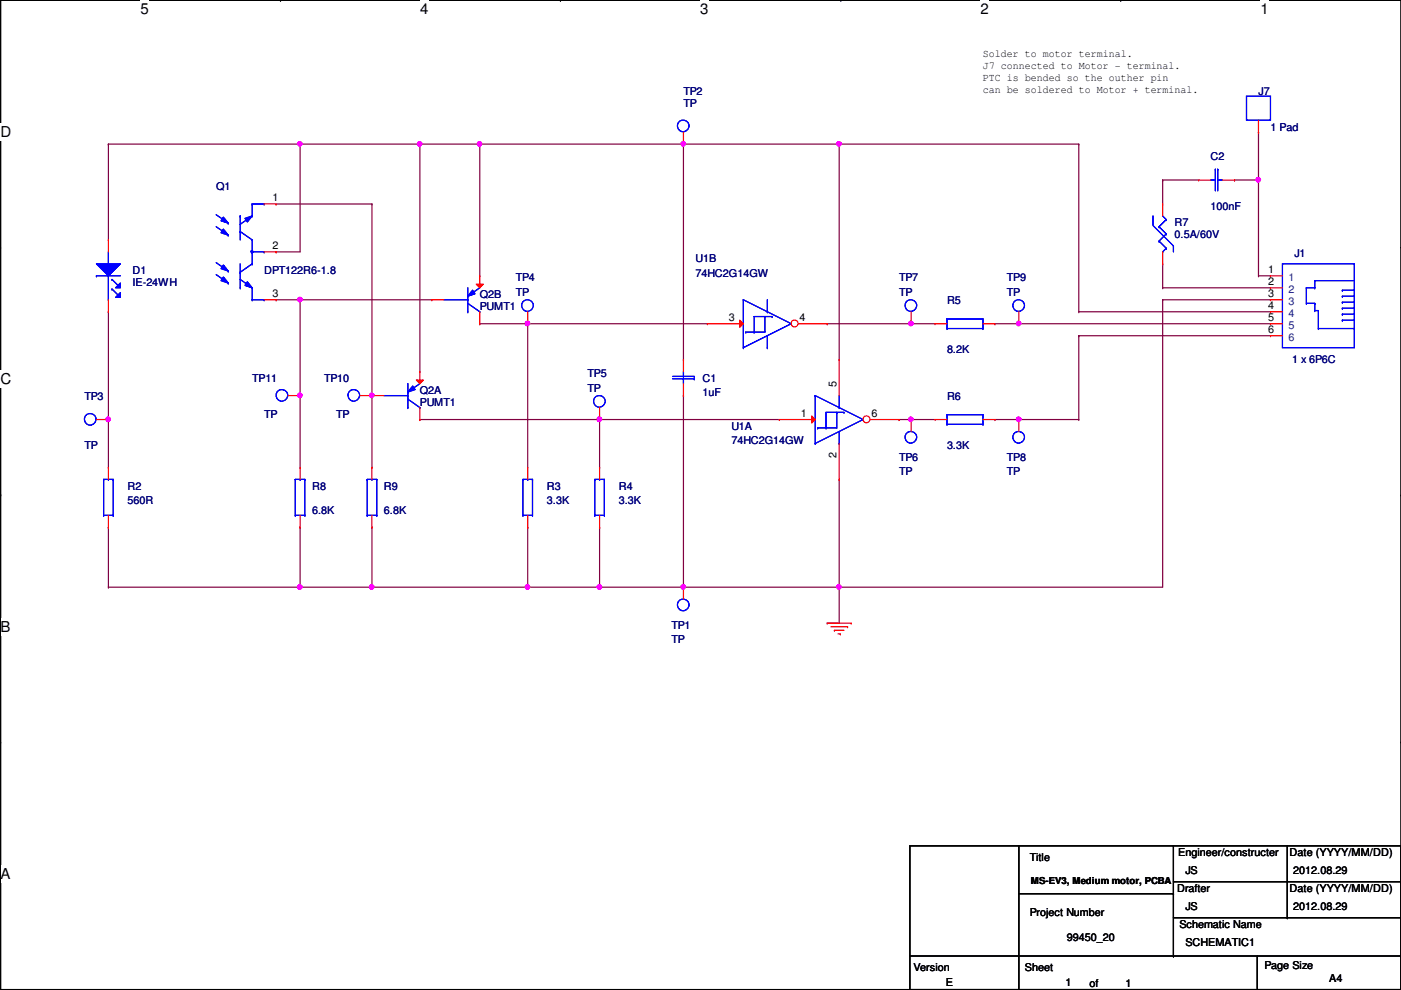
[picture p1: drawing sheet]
<svg xmlns="http://www.w3.org/2000/svg" width="297mm" height="210mm" viewBox="0 0 297 210" stroke-linecap="round" stroke-linejoin="round" font-family="sans-serif">
<path d="M.1 .1h296.9v209.8h-296.9z" fill="none" stroke="#000" stroke-width=".25"/>
<path d="M29.8 .1h1.7v3.6h-1.7z" fill="#fff"/>
<path d="M59.5 .1h.1M59.5 209.9h.1" fill="none" stroke="#000" stroke-width=".25"/>
<path d="M89.1 .1h1.8v3.6h-1.8z" fill="#fff"/>
<path d="M118.8 .1h.1M118.8 209.9h.1" fill="none" stroke="#000" stroke-width=".25"/>
<path d="M148.5 .1h1.7v3.6h-1.7z" fill="#fff"/>
<path d="M178.3 .1h.1M178.3 209.9h.1" fill="none" stroke="#000" stroke-width=".25"/>
<path d="M207.9 .1h1.8v3.6h-1.8z" fill="#fff"/>
<path d="M237.6 .1h.1M237.6 209.9h.1" fill="none" stroke="#000" stroke-width=".25"/>
<g fill="#fff">
<path d="M267.2 .1h1.8v3.6h-1.8z"/>
<path d="M.1 26.2h2.3v3.7h-2.3z"/>
<path d="M.1 78.7h2.3v3.6h-2.3z"/>
</g>
<path d="M.1 52.5h.1M297 52.5h.1" fill="none" stroke="#000" stroke-width=".25"/>
<path d="M.1 131.1h2.1v3.7h-2.1z" fill="#fff"/>
<path d="M.1 105h.1M297 105h.1" fill="none" stroke="#000" stroke-width=".25"/>
<path d="M.1 105h.1" fill="none" stroke="#000" stroke-width=".21"/>
<path d="M.1 183.6h2.1v3.6h-2.1z" fill="#fff"/>
<path d="M.1 157.4h.1M297 157.4h.1" fill="none" stroke="#000" stroke-width=".25"/>
<path d="M63.6 30.6h.1M63.6 30.6v22.8h-5.1M58.5 53.4h.1M111.9 68.7h.1M111.9 68.7h38.1M23 89h.1M23 89v10.1M111.9 111.8h.1M111.9 111.8v12.7M127.1 111.8h.1M127.1 111.8v12.7" fill="none" stroke="#800040" stroke-width=".25"/>
<circle cx="111.8" cy="68.6" r=".48" fill="#f0f"/>
<circle cx="111.8" cy="68.6" r=".48" fill="none" stroke="#f0f" stroke-width=".25"/>
<path d="M111.9 68.7h.1M111.9 68.7v30.4M127.1 89h.1M127.1 89h38.1" fill="none" stroke="#800040" stroke-width=".25"/>
<circle cx="127.1" cy="88.9" r=".48" fill="#f0f"/>
<circle cx="127.1" cy="88.9" r=".48" fill="none" stroke="#f0f" stroke-width=".25"/>
<path d="M193.2 68.7h.1M193.2 68.7h5M216 68.7h.1M216 68.7h53.4" fill="none" stroke="#800040" stroke-width=".25"/>
<circle cx="216" cy="68.6" r=".48" fill="#f0f"/>
<circle cx="216" cy="68.6" r=".48" fill="none" stroke="#f0f" stroke-width=".25"/>
<path d="M216 89h12.7M228.7 89h.1" fill="none" stroke="#800040" stroke-width=".25"/>
<circle cx="216" cy="88.9" r=".48" fill="#f0f"/>
<circle cx="216" cy="88.9" r=".48" fill="none" stroke="#f0f" stroke-width=".25"/>
<g fill="none" stroke="#800040" stroke-width=".25">
<path d="M23 30.6h.1M23 30.6v20.3M23 30.6h40.6M144.9 30.6h.1M144.9 30.6h33M228.7 71.2h.1M228.7 71.2v17.8M228.7 71.2h40.7M246.5 63.6h.1M246.5 63.6h22.9M246.5 63.6v60.9h-68.6M23 111.8h.1"/>
<path d="M23 111.8v12.7M23 124.5h.1M23 124.5h40.6M111.9 124.5h.1M111.9 124.5h15.2M177.9 124.5h.1"/>
</g>
<circle cx="177.9" cy="30.5" r=".48" fill="#f0f"/>
<circle cx="177.9" cy="30.5" r=".48" fill="none" stroke="#f0f" stroke-width=".25"/>
<circle cx="144.9" cy="30.5" r=".48" fill="#f0f"/>
<circle cx="144.9" cy="30.5" r=".48" fill="none" stroke="#f0f" stroke-width=".25"/>
<path d="M144.9 30.6h.1M144.9 30.6v45.7M228.7 30.6h.1M228.7 30.6v35.5M228.7 66.1h.1M228.7 66.1h40.7M144.9 83.9h.1M144.9 83.9v40.6" fill="none" stroke="#800040" stroke-width=".25"/>
<circle cx="144.9" cy="124.5" r=".48" fill="#f0f"/>
<circle cx="144.9" cy="124.5" r=".48" fill="none" stroke="#f0f" stroke-width=".25"/>
<path d="M127.1 124.5h.1M127.1 124.5h17.8" fill="none" stroke="#800040" stroke-width=".25"/>
<circle cx="127.1" cy="124.5" r=".48" fill="#f0f"/>
<circle cx="127.1" cy="124.5" r=".48" fill="none" stroke="#f0f" stroke-width=".25"/>
<g fill="none" stroke="#800040" stroke-width=".25">
<path d="M177.9 30.6h.1M177.9 30.6v45.7M177.9 30.6h50.8M266.8 28h.1M266.8 28v10.2M246.5 56h.1M246.5 56v5M23 66.1h.1M23 66.1v22.9M210.9 68.7h.1M210.9 68.7h5.1M246.5 61h.1"/>
<path d="M246.5 61h22.9M177.9 124.5h.1M177.9 124.5v7.7"/>
</g>
<circle cx="22.9" cy="88.9" r=".48" fill="#f0f"/>
<circle cx="22.9" cy="88.9" r=".48" fill="none" stroke="#f0f" stroke-width=".25"/>
<path d="M190.6 89h.1M190.6 89h2.6M144.9 124.5h.1M144.9 124.5h33" fill="none" stroke="#800040" stroke-width=".25"/>
<circle cx="193.1" cy="88.9" r=".48" fill="#f0f"/>
<circle cx="193.1" cy="88.9" r=".48" fill="none" stroke="#f0f" stroke-width=".25"/>
<path d="M63.6 30.6h.1M63.6 30.6h25.4M266.8 58.5h.1M266.8 58.5h2.6M193.2 89h.1M193.2 89h5M210.9 89h.1M210.9 89h5.1" fill="none" stroke="#800040" stroke-width=".25"/>
<circle cx="89" cy="30.5" r=".48" fill="#f0f"/>
<circle cx="89" cy="30.5" r=".48" fill="none" stroke="#f0f" stroke-width=".25"/>
<circle cx="63.6" cy="30.5" r=".48" fill="#f0f"/>
<circle cx="63.6" cy="30.5" r=".48" fill="none" stroke="#f0f" stroke-width=".25"/>
<path d="M175.4 68.7h.1M175.4 68.7h17.8" fill="none" stroke="#800040" stroke-width=".25"/>
<circle cx="193.1" cy="68.6" r=".48" fill="#f0f"/>
<circle cx="193.1" cy="68.6" r=".48" fill="none" stroke="#f0f" stroke-width=".25"/>
<path d="M177.9 101.7h.1M177.9 101.7v22.8" fill="none" stroke="#800040" stroke-width=".25"/>
<circle cx="177.9" cy="124.5" r=".48" fill="#f0f"/>
<circle cx="177.9" cy="124.5" r=".48" fill="none" stroke="#f0f" stroke-width=".25"/>
<path d="M261.7 38.2h.1M261.7 38.2h5.1M266.8 38.2h.1M266.8 38.2v20.3" fill="none" stroke="#800040" stroke-width=".25"/>
<circle cx="266.8" cy="38.1" r=".48" fill="#f0f"/>
<circle cx="266.8" cy="38.1" r=".48" fill="none" stroke="#f0f" stroke-width=".25"/>
<path d="M101.7 30.6h.1M101.7 30.6v27.9M246.5 38.2h.1M246.5 38.2h7.6M246.5 38.2v5.1M175.4 132.2h.1M175.4 132.2h2.5" fill="none" stroke="#800040" stroke-width=".25"/>
<circle cx="101.7" cy="30.5" r=".48" fill="#f0f"/>
<circle cx="101.7" cy="30.5" r=".48" fill="none" stroke="#f0f" stroke-width=".25"/>
<path d="M78.9 43.3h.1M78.9 43.3v40.6M58.5 63.6h.1M58.5 63.6h5.1M89 89h.1M89 89h38.1" fill="none" stroke="#800040" stroke-width=".25"/>
<circle cx="78.8" cy="83.9" r=".48" fill="#f0f"/>
<circle cx="78.8" cy="83.9" r=".48" fill="none" stroke="#f0f" stroke-width=".25"/>
<path d="M58.5 43.3h.1M58.5 43.3h20.4M101.7 68.7h.1M101.7 68.7h10.2M78.9 83.9h.1M78.9 83.9v15.2M127.1 89h.1M127.1 89v10.1M78.9 111.8h.1M78.9 111.8v12.7h-15.3M63.6 124.5h.1" fill="none" stroke="#800040" stroke-width=".25"/>
<circle cx="78.8" cy="124.5" r=".48" fill="#f0f"/>
<circle cx="78.8" cy="124.5" r=".48" fill="none" stroke="#f0f" stroke-width=".25"/>
<circle cx="63.6" cy="124.5" r=".48" fill="#f0f"/>
<circle cx="63.6" cy="124.5" r=".48" fill="none" stroke="#f0f" stroke-width=".25"/>
<path d="M63.6 63.6h.1M63.6 63.6v20.3M63.6 111.8h.1M63.6 111.8v12.7" fill="none" stroke="#800040" stroke-width=".25"/>
<circle cx="63.6" cy="83.9" r=".48" fill="#f0f"/>
<circle cx="63.6" cy="83.9" r=".48" fill="none" stroke="#f0f" stroke-width=".25"/>
<path d="M63.6 63.6h.1M63.6 63.6h28" fill="none" stroke="#800040" stroke-width=".25"/>
<circle cx="63.6" cy="63.5" r=".48" fill="#f0f"/>
<circle cx="63.6" cy="63.5" r=".48" fill="none" stroke="#f0f" stroke-width=".25"/>
<path d="M78.9 124.5h.1M78.9 124.5h33" fill="none" stroke="#800040" stroke-width=".25"/>
<circle cx="111.8" cy="124.5" r=".48" fill="#f0f"/>
<circle cx="111.8" cy="124.5" r=".48" fill="none" stroke="#f0f" stroke-width=".25"/>
<path d="M89 30.6h.1M89 30.6h55.9M89 30.6v48.2M101.7 30.6h.1M63.6 83.9h.1M63.6 83.9v15.2" fill="none" stroke="#800040" stroke-width=".25"/>
<path d="M111.9 99.1h.1M111.9 99.1v2.6M111.9 111.8h.1M111.9 109.3v2.5M175.4 132.2h5.1M176.1 132.9h3.6M176.9 133.7h.1M176.9 133.7h2M177.7 134.5h.5M178.2 134.5h.1M179.7 132.9h.1M180.5 132.2h.1" fill="none" stroke="#f00" stroke-width=".25"/>
<g fill="none" stroke="#000" stroke-width=".25">
<path d="M192.9 179.4h104.1v30.5h-104.1zM216 179.4v30.5M248.8 179.4v23.4M272.9 179.4v15.2M216 189.6h32.8M248.8 189.6h.1M248.8 187h48.2M248.8 194.6h48.2M272.9 194.6h.1M297 187h.1M297 194.6h.1M192.9 202.8h104.1"/>
<path d="M216 209.9h.1M248.8 202.8h.1M266.6 209.9h.1M266.6 202.8v7.1M297 202.8h.1"/>
</g>
<g fill="none" stroke="#00f" stroke-width=".25">
<path d="M94.1 63.6h5.1M99.2 63.6h.1M99.2 66.1h.1M99.2 62.8h.1M99.2 61v5.1M99.2 64.3l2.5 1.8M101.7 66.1h.1M101.7 61l-2.5 1.8M110.9 109.3h.1M110.9 101.7h.1M110.9 101.7h2M110.9 109.3h2"/>
<path d="M110.9 101.7v7.6M111.9 101.7h.1M112.9 101.7h.1M112.9 109.3h.1M112.9 101.7v7.6"/>
</g>
<path d="M100.2 61.6l.5 .7-1.5 .5z" fill="#00f"/>
<path d="M94.1 63.6h5.1M99.2 63.6h.1M99.2 66.1h.1M99.2 62.8h.1M99.2 61v5.1M99.2 64.3l2.5 1.8M100.2 61.6l.5 .7-1.5 .5zM101.7 66.1h.1M101.7 61l-2.5 1.8" fill="none" stroke="#00f" stroke-width=".25"/>
<path d="M100.2 61.6l.5 .7-1.5 .5z" fill="#00f"/>
<path d="M100.2 61.6l.5 .7-1.5 .5z" fill="none" stroke="#00f" stroke-width=".25"/>
<path d="M101 60.3h1.5l-.8 .7z" fill="#f00"/>
<g fill="none" stroke="#f00" stroke-width=".25">
<path d="M144.9 30.6h.1M144.9 28v2.6M254.1 38.2h.1M254.1 38.2h2.6M259.2 38.2h2.5M261.7 38.2h.1M101.7 58.5h.1M101.7 58.5v2.5M246.5 43.3h.1M246.5 56h.1M246.5 43.3v2.5M246.5 53.4v2.6"/>
<path d="M269.4 58.5h.1M269.4 58.5h2.5M91.6 63.6h.1M91.6 63.6h2.5M101 60.3h1.5l-.8 .7zM101.7 68.7h.1M101.7 66.1v2.6M269.4 61h.1M269.4 63.6h.1M269.4 66.1h.1M269.4 68.7h.1M269.4 71.2h.1"/>
<path d="M269.4 63.6h2.5M269.4 61h2.5M269.4 66.1h2.5M269.4 68.7h2.5M269.4 71.2h2.5M20.4 89h2.6M23 89h.1M61.1 83.9h2.5M63.6 83.9h.1M127.1 99.1h.1M127.1 99.1v2.6M127.1 111.8h.1"/>
<path d="M127.1 109.3v2.5"/>
</g>
<g fill="none" stroke="#00f" stroke-width=".25">
<path d="M256.7 38.2h1M257.7 38.2h.1M257.7 35.9h.1M257.7 35.9v4.6M258.2 35.9h.1M258.2 38.2h.1M258.2 38.2h1M258.2 35.9v4.6M244.5 45.8v2l4.3 4.4v1.2M245.7 48.1h.1M245.7 51.1h.1M245.7 48.1l1.6 1.5"/>
<path d="M245.7 51.1l1.6 1.6M246.5 53.4h.1M246.5 45.8l.8 .8M247.3 46.6h.1M247.3 49.6h.1M247.3 52.7h.1M247.3 46.6l-1.6 1.5M247.3 49.6l-1.6 1.5M247.3 52.7l-.8 .7M271.9 56h15.2v17.7h-15.2zM278.8 59.5h.1M278.8 59.5h8.3"/>
<path d="M278.8 59.5v1.5M157.6 63.6h.1M157.6 73.7h.1M157.6 63.6l10.2 5.1M157.6 63.6v10.1M158.1 70.4h.1M159.9 70.4h.1M162.2 67.1h.1M162.2 67.1v3.3h-4.1M162.7 66.1h.1M162.7 73.7h.1M162.7 63.6v2.5"/>
<path d="M162.7 71.2v2.5M163.7 67.1h.1M163.7 67.1h-3.8v3.3M167.8 68.7h.1M167.8 68.7l-10.2 5M277 61h.1M277 64.3h.1M277 61h1.8M277 61v3.3M277 64.3h1.8M278.8 61h.1M278.8 64.3h.1"/>
<path d="M278.8 65.9h.1M278.8 64.3v1.6M278.8 65.9h.7M279.5 65.9h.1M279.5 69.7h.1M279.5 65.9v3.8M279.5 69.7h7.6M284.6 62.8h.1M284.6 64.1h.1M284.6 61.6h.1M284.6 65.4h.1M284.6 66.6h.1"/>
<path d="M284.6 67.9h.1M284.6 62.8h2.5M284.6 64.1h2.5M284.6 61.6h2.5M284.6 65.4h2.5M284.6 66.6h2.5M284.6 67.9h2.5M287.1 69.7h.1M126.1 109.3h.1M126.1 101.7h.1M126.1 101.7h2M126.1 109.3h2"/>
<path d="M126.1 101.7v7.6M127.1 101.7h.1M128.1 101.7h.1M128.1 109.3h.1M128.1 101.7v7.6"/>
<circle cx="144.9" cy="26.7" r="1.23"/>
<circle cx="19.1" cy="88.9" r="1.23"/>
<circle cx="59.8" cy="83.9" r="1.23"/>
</g>
<path d="M156.8 67.9l.8 .8-.8 .7z" fill="#f00"/>
<path d="M150 68.7h.1M150 68.7h7.6M156.8 67.9l.8 .8-.8 .7z" fill="none" stroke="#f00" stroke-width=".25"/>
<circle cx="168.5" cy="68.6" r=".73" fill="#fff"/>
<g fill="none" stroke="#f00" stroke-width=".25">
<path d="M169.3 68.7h6.1M175.4 68.7h.1"/>
<circle cx="168.5" cy="68.6" r=".73"/>
</g>
<path d="M52.4 59.8l1.1 1.2-1.6-.5z" fill="#00f"/>
<path d="M50.9 57.7h.1M50.9 59.3l2.6 1.7M50.9 56v5M52.4 59.8l1.1 1.2-1.6-.5zM53.5 56l-2.6 1.7M50.9 61h.1M53.5 61h.1" fill="none" stroke="#00f" stroke-width=".25"/>
<path d="M51.9 46.3l1.6-.5-1.1 1.3z" fill="#00f"/>
<path d="M45.8 45.6l2.6 1.7M48.4 47.3h.1M50.9 49.1h.1M50.9 45.8h.1M50.9 49.1l2.6 1.8M50.9 45.8v5.1M51.9 46.3l1.6-.5-1.1 1.3zM53.5 45.8h.1M53.5 45.8l-2.6 1.8" fill="none" stroke="#00f" stroke-width=".25"/>
<path d="M47.4 46.1l1 1.2-1.5-.5z" fill="#00f"/>
<path d="M45.8 48.1l2.6 1.8M47.4 46.1l1 1.2-1.5-.5zM48.4 49.9h.1" fill="none" stroke="#00f" stroke-width=".25"/>
<path d="M47.4 48.6l1 1.3-1.5-.5z" fill="#00f"/>
<path d="M47.4 48.6l1 1.3-1.5-.5z" fill="none" stroke="#00f" stroke-width=".25"/>
<path d="M47.4 56.2l1 1.3-1.5-.5z" fill="#00f"/>
<path d="M45.8 55.7l2.6 1.8M45.8 58.3l2.6 1.7M47.4 56.2l1 1.3-1.5-.5zM48.4 57.5h.1M48.4 60h.1" fill="none" stroke="#00f" stroke-width=".25"/>
<path d="M47.4 58.8l1 1.2-1.5-.5z" fill="#00f"/>
<g fill="none" stroke="#00f" stroke-width=".25">
<path d="M47.4 58.8l1 1.2-1.5-.5zM53.5 43.3h.1M53.5 56h.1M53.5 43.3v2.5M53.5 50.9v5.1M53.5 43.3h2.5M53.5 53.4h2.5M56 43.3h.1M56 53.4h.1M53.5 63.6h.1M53.5 61v2.6M53.5 63.6h2.5"/>
<path d="M56 63.6h.1"/>
</g>
<path d="M53.3 53.2h.2v.3h-.2z" fill-rule="evenodd" fill="#00f"/>
<path d="M53.3 53.2h.2v.3h-.2z" fill="none" stroke="#00f" stroke-width=".25"/>
<path d="M52.4 59.8l1.1 1.2-1.6-.5z" fill="#00f"/>
<path d="M50.9 57.7h.1M50.9 59.3l2.6 1.7M50.9 56v5M52.4 59.8l1.1 1.2-1.6-.5zM53.5 56l-2.6 1.7M50.9 61h.1M53.5 61h.1" fill="none" stroke="#00f" stroke-width=".25"/>
<path d="M51.9 46.3l1.6-.5-1.1 1.3z" fill="#00f"/>
<path d="M45.8 45.6l2.6 1.7M48.4 47.3h.1M50.9 49.1h.1M50.9 45.8h.1M50.9 49.1l2.6 1.8M50.9 45.8v5.1M51.9 46.3l1.6-.5-1.1 1.3zM53.5 45.8h.1M53.5 45.8l-2.6 1.8" fill="none" stroke="#00f" stroke-width=".25"/>
<path d="M47.4 46.1l1 1.2-1.5-.5z" fill="#00f"/>
<path d="M45.8 48.1l2.6 1.8M47.4 46.1l1 1.2-1.5-.5zM48.4 49.9h.1" fill="none" stroke="#00f" stroke-width=".25"/>
<path d="M47.4 48.6l1 1.3-1.5-.5z" fill="#00f"/>
<path d="M47.4 48.6l1 1.3-1.5-.5z" fill="none" stroke="#00f" stroke-width=".25"/>
<path d="M47.4 56.2l1 1.3-1.5-.5z" fill="#00f"/>
<path d="M45.8 55.7l2.6 1.8M45.8 58.3l2.6 1.7M47.4 56.2l1 1.3-1.5-.5zM48.4 57.5h.1M48.4 60h.1" fill="none" stroke="#00f" stroke-width=".25"/>
<path d="M47.4 58.8l1 1.2-1.5-.5z" fill="#00f"/>
<g fill="none" stroke="#00f" stroke-width=".25">
<path d="M47.4 58.8l1 1.2-1.5-.5zM53.5 43.3h.1M53.5 56h.1M53.5 43.3v2.5M53.5 50.9v5.1M53.5 43.3h2.5M53.5 53.4h2.5M56 43.3h.1M56 53.4h.1M53.5 63.6h.1M53.5 61v2.6M53.5 63.6h2.5"/>
<path d="M56 63.6h.1"/>
</g>
<path d="M53.3 53.2h.2v.3h-.2z" fill-rule="evenodd" fill="#00f"/>
<g fill="none" stroke="#00f" stroke-width=".25">
<path d="M264.3 20.4h5.1v5.1h-5.1zM53.3 53.2h.2v.3h-.2zM142.6 79.8h4.6M144.9 79.8h.1M144.9 78.8v1M147.2 79.8h.1M200.8 67.6h.1M200.8 69.7h.1M200.8 68.7h.1M200.8 67.6v2.1M200.8 67.6h7.6M200.8 69.7h7.6"/>
<path d="M208.4 67.6h.1M208.4 69.7h.1M208.4 67.6v2.1M142.6 80.3h4.6M144.9 80.3h.1M144.9 80.3v1.1M147.2 80.3h.1M62.6 109.3h.1M62.6 101.7h.1M62.6 101.7h2M62.6 109.3h2M62.6 101.7v7.6"/>
<path d="M63.6 101.7h.1M64.6 101.7h.1M64.6 109.3h.1M64.6 101.7v7.6"/>
<circle cx="111.8" cy="64.8" r="1.23"/>
<circle cx="127.1" cy="85.1" r="1.23"/>
</g>
<g fill="none" stroke="#f00" stroke-width=".25">
<path d="M266.8 28h.1M266.8 25.5v2.5M56 43.3h2.5M56 53.4h2.5M58.5 43.3h.1M58.5 53.4h.1M56 63.6h2.5M58.5 63.6h.1M111.9 68.7h.1M111.9 66.1v2.6M144.9 76.3h.1M144.9 76.3v2.5"/>
<path d="M198.2 68.7h.1M198.2 68.7h2.6M208.4 68.7h2.5M210.9 68.7h.1M63.6 99.1h.1M63.6 99.1v2.6M127.1 89h.1M127.1 86.4v2.6M144.9 83.9h.1M144.9 81.4v2.5M63.6 111.8h.1M63.6 109.3v2.5"/>
</g>
<path d="M20.4 56h5.1l-2.5 2.5z" fill="#00f"/>
<path d="M20.4 56h5.1l-2.5 2.5z" fill="none" stroke="#00f" stroke-width=".25"/>
<path d="M25.5 60v1h-1z" fill="#00f"/>
<path d="M25.5 60v1h-1z" fill="none" stroke="#00f" stroke-width=".25"/>
<path d="M25.5 62.1v1h-1z" fill="#00f"/>
<path d="M20.4 58.5h.1M20.4 58.5h5.1M23 56h.1M23 53.4v2.6M23 58.5v5.1M23.7 59.3h.1M23.7 59.3l1.3 1.2M23 63.6h.1M23.7 61.3h.1M23.7 61.3l1.3 1.3M25.5 62.1v1h-1z" fill="none" stroke="#00f" stroke-width=".25"/>
<path d="M20.4 56h5.1l-2.5 2.5z" fill="#00f"/>
<path d="M20.4 56h5.1l-2.5 2.5z" fill="none" stroke="#00f" stroke-width=".25"/>
<path d="M25.5 60v1h-1z" fill="#00f"/>
<path d="M25.5 60v1h-1z" fill="none" stroke="#00f" stroke-width=".25"/>
<path d="M25.5 62.1v1h-1z" fill="#00f"/>
<g fill="none" stroke="#00f" stroke-width=".25">
<path d="M20.4 58.5h.1M20.4 58.5h5.1M23 56h.1M23 53.4v2.6M23 58.5v5.1M23.7 59.3h.1M23.7 59.3l1.3 1.2M23 63.6h.1M23.7 61.3h.1M23.7 61.3l1.3 1.3M25.5 62.1v1h-1zM81.4 83.9h5.1"/>
<path d="M86.5 83.9h.1M86.5 86.4h.1M86.5 83.1h.1M86.5 81.4v5M86.5 84.7l2.5 1.7M89 86.4h.1M89 81.4l-2.5 1.7M200.8 88h.1M200.8 90h.1M200.8 89h.1M200.8 88v2M200.8 88h7.6"/>
<path d="M200.8 90h7.6M208.4 88h.1M208.4 90h.1M208.4 88v2M77.8 109.3h.1M77.8 101.7h.1M77.8 101.7h2.1M77.8 109.3h2.1M77.8 101.7v7.6M78.9 101.7h.1M79.9 101.7h.1M79.9 109.3h.1"/>
<path d="M79.9 101.7v7.6"/>
<circle cx="193.1" cy="64.8" r="1.23"/>
<circle cx="193.1" cy="92.7" r="1.23"/>
</g>
<g fill="none" stroke="#f00" stroke-width=".25">
<path d="M23 50.9h.1M23 50.9v2.5M23 66.1h.1M23 63.6v2.5M193.2 68.7h.1M193.2 66.1v2.6M78.9 99.1h.1M78.9 99.1v2.6M193.2 89h.1M193.2 89v2.5M198.2 89h.1M198.2 89h2.6"/>
<path d="M208.4 89h2.5M210.9 89h.1M78.9 111.8h.1M78.9 109.3v2.5"/>
</g>
<path d="M87.5 81.9l.5 .7-1.5 .5z" fill="#00f"/>
<path d="M81.4 83.9h5.1M86.5 83.9h.1M86.5 86.4h.1M86.5 83.1h.1M86.5 81.4v5M86.5 84.7l2.5 1.7M87.5 81.9l.5 .7-1.5 .5zM89 86.4h.1M89 81.4l-2.5 1.7" fill="none" stroke="#00f" stroke-width=".25"/>
<path d="M87.5 81.9l.5 .7-1.5 .5z" fill="#00f"/>
<path d="M87.5 81.9l.5 .7-1.5 .5z" fill="none" stroke="#00f" stroke-width=".25"/>
<path d="M88.3 80.6h1.5l-.8 .8z" fill="#f00"/>
<g fill="none" stroke="#f00" stroke-width=".25">
<path d="M89 78.8h.1M89 78.8v2.6M23 99.1h.1M23 99.1v2.6M76.3 83.9h5.1M78.9 83.9h.1M88.3 80.6h1.5l-.8 .8zM89 89h.1M89 86.4v2.6M177.9 94.1v7.6M216 89h.1M216 89v2.5"/>
<path d="M23 111.8h.1M23 109.3v2.5M177.9 101.7h.1M144.9 124.5h.1M144.9 124.5v2.6"/>
</g>
<g fill="none" stroke="#00f" stroke-width=".25">
<path d="M172.8 83.9h.1M172.8 94.1h.1M172.8 83.9l10.2 5.1M172.8 83.9v10.2M173.4 90.8h.1M175.1 90.8h.1M177.4 87.5h.1M177.4 87.5v3.3h-4M177.9 86.4h.1M177.9 94.1h.1M177.9 83.9v2.5M177.9 91.5v2.6"/>
<path d="M178.9 87.5h.1M178.9 87.5h-3.8v3.3M183 89h.1M183 89l-10.2 5.1M22 109.3h.1M22 101.7h.1M22 101.7h2M22 109.3h2M22 101.7v7.6M23 101.7h.1M24 101.7h.1M24 109.3h.1"/>
<path d="M24 101.7v7.6"/>
<circle cx="75" cy="83.9" r="1.23"/>
<circle cx="216" cy="92.7" r="1.23"/>
<circle cx="144.9" cy="128.3" r="1.23"/>
</g>
<path d="M172.1 88.2l.7 .8-.7 .7z" fill="#f00"/>
<path d="M165.2 89h.1M165.2 89h7.6M172.1 88.2l.7 .8-.7 .7z" fill="none" stroke="#f00" stroke-width=".25"/>
<circle cx="183.7" cy="88.9" r=".73" fill="#fff"/>
<g fill="none" stroke="#f00" stroke-width=".25">
<path d="M177.9 76.3h.1M177.9 76.3v7.6M216 68.7h.1M216 66.1v2.6M184.5 89h6.1M190.6 89h.1"/>
<circle cx="183.7" cy="88.9" r=".73"/>
</g>
<circle cx="216" cy="64.8" r="1.23" fill="none" stroke="#00f" stroke-width=".25"/>
<circle cx="111.8" cy="68.6" r=".48" fill="#f0f"/>
<circle cx="111.8" cy="68.6" r=".48" fill="none" stroke="#f0f" stroke-width=".25"/>
<circle cx="127.1" cy="88.9" r=".48" fill="#f0f"/>
<circle cx="127.1" cy="88.9" r=".48" fill="none" stroke="#f0f" stroke-width=".25"/>
<circle cx="216" cy="68.6" r=".48" fill="#f0f"/>
<circle cx="216" cy="68.6" r=".48" fill="none" stroke="#f0f" stroke-width=".25"/>
<circle cx="216" cy="88.9" r=".48" fill="#f0f"/>
<circle cx="216" cy="88.9" r=".48" fill="none" stroke="#f0f" stroke-width=".25"/>
<circle cx="177.9" cy="30.5" r=".48" fill="#f0f"/>
<circle cx="177.9" cy="30.5" r=".48" fill="none" stroke="#f0f" stroke-width=".25"/>
<circle cx="144.9" cy="30.5" r=".48" fill="#f0f"/>
<circle cx="144.9" cy="30.5" r=".48" fill="none" stroke="#f0f" stroke-width=".25"/>
<circle cx="144.9" cy="124.5" r=".48" fill="#f0f"/>
<circle cx="144.9" cy="124.5" r=".48" fill="none" stroke="#f0f" stroke-width=".25"/>
<circle cx="127.1" cy="124.5" r=".48" fill="#f0f"/>
<circle cx="127.1" cy="124.5" r=".48" fill="none" stroke="#f0f" stroke-width=".25"/>
<circle cx="22.9" cy="88.9" r=".48" fill="#f0f"/>
<circle cx="22.9" cy="88.9" r=".48" fill="none" stroke="#f0f" stroke-width=".25"/>
<circle cx="193.1" cy="88.9" r=".48" fill="#f0f"/>
<circle cx="193.1" cy="88.9" r=".48" fill="none" stroke="#f0f" stroke-width=".25"/>
<circle cx="89" cy="30.5" r=".48" fill="#f0f"/>
<circle cx="89" cy="30.5" r=".48" fill="none" stroke="#f0f" stroke-width=".25"/>
<circle cx="63.6" cy="30.5" r=".48" fill="#f0f"/>
<circle cx="63.6" cy="30.5" r=".48" fill="none" stroke="#f0f" stroke-width=".25"/>
<circle cx="193.1" cy="68.6" r=".48" fill="#f0f"/>
<circle cx="193.1" cy="68.6" r=".48" fill="none" stroke="#f0f" stroke-width=".25"/>
<circle cx="177.9" cy="124.5" r=".48" fill="#f0f"/>
<circle cx="177.9" cy="124.5" r=".48" fill="none" stroke="#f0f" stroke-width=".25"/>
<circle cx="266.8" cy="38.1" r=".48" fill="#f0f"/>
<circle cx="266.8" cy="38.1" r=".48" fill="none" stroke="#f0f" stroke-width=".25"/>
<circle cx="101.7" cy="30.5" r=".48" fill="#f0f"/>
<circle cx="101.7" cy="30.5" r=".48" fill="none" stroke="#f0f" stroke-width=".25"/>
<circle cx="78.8" cy="83.9" r=".48" fill="#f0f"/>
<circle cx="78.8" cy="83.9" r=".48" fill="none" stroke="#f0f" stroke-width=".25"/>
<circle cx="78.8" cy="124.5" r=".48" fill="#f0f"/>
<circle cx="78.8" cy="124.5" r=".48" fill="none" stroke="#f0f" stroke-width=".25"/>
<circle cx="63.6" cy="124.5" r=".48" fill="#f0f"/>
<circle cx="63.6" cy="124.5" r=".48" fill="none" stroke="#f0f" stroke-width=".25"/>
<circle cx="63.6" cy="83.9" r=".48" fill="#f0f"/>
<circle cx="63.6" cy="83.9" r=".48" fill="none" stroke="#f0f" stroke-width=".25"/>
<circle cx="63.6" cy="63.5" r=".48" fill="#f0f"/>
<circle cx="63.6" cy="63.5" r=".48" fill="none" stroke="#f0f" stroke-width=".25"/>
<circle cx="111.8" cy="124.5" r=".48" fill="#f0f"/>
<circle cx="111.8" cy="124.5" r=".48" fill="none" stroke="#f0f" stroke-width=".25"/>
<g font-size="3.2">
<text x="29.8" y="3">5</text>
<text x="89.1" y="3">4</text>
<text x="148.5" y="3">3</text>
<text x="207.9" y="3">2</text>
<text x="267.2" y="3">1</text>
<text x=".1" y="29.1">D</text>
<text x=".1" y="81.5">C</text>
<text x=".1" y="134">B</text>
<text x=".1" y="186.4">A</text>
</g>
<g font-size="2.3">
<text x="208.4" y="12.2">Solder to motor terminal.</text>
<text x="208.4" y="14.7">J7 connected to Motor - terminal.</text>
<text x="208.4" y="17.3">PTC is bended so the outher pin</text>
<text x="208.4" y="19.8">can be soldered to Motor + terminal.</text>
<text x="57.8" y="42.7">1</text>
<text x="57.8" y="52.8">2</text>
<text x="268.9" y="57.9">1</text>
<text x="57.8" y="63">3</text>
<text x="268.9" y="60.5">2</text>
<text x="268.9" y="63">3</text>
<text x="268.9" y="65.5">4</text>
<text x="154.6" y="68.1">3</text>
<text x="169.5" y="68.1">4</text>
<text x="268.9" y="68.1">5</text>
<text x="268.9" y="70.6">6</text>
<text x="177.3" y="82.1" transform="rotate(-90 177.3 82.1)">5</text>
<text x="169.8" y="88.4">1</text>
<text x="184.8" y="88.4">6</text>
<text x="177.3" y="97.1" transform="rotate(-90 177.3 97.1)">2</text>
<text x="218.3" y="182.6">Title</text>
<text x="249.8" y="181.6">Engineer/constructer</text>
<text x="251.3" y="185.4">JS</text>
<text x="273.4" y="181.6">Date (YYYY/MM/DD)</text>
<text x="274.2" y="185.4">2012.08.29</text>
<text x="249.6" y="189.2">Drafter</text>
<text x="273.4" y="189.2">Date (YYYY/MM/DD)</text>
<text x="218.3" y="194.3">Project Number</text>
<text x="250.1" y="196.9">Schematic Name</text>
<text x="251.3" y="193">JS</text>
<text x="274.2" y="193">2012.08.29</text>
<text x="226.2" y="199.6">99450_20</text>
<text x="251.3" y="200.7">SCHEMATIC1</text>
<text x="193.7" y="206">Version</text>
<text x="200.5" y="209">E</text>
<text x="217.3" y="206">Sheet</text>
<text x="225.9" y="209">1</text>
<text x="231" y="209.3">of</text>
<text x="238.6" y="209.3">1</text>
<text x="268.1" y="205.5">Page Size</text>
<text x="281.8" y="208.3">A4</text>
</g>
<g font-size="2.3" fill="#000080">
<text x="144.9" y="20.1">TP2</text>
<text x="144.9" y="22.6">TP</text>
<text x="266.8" y="20.1">J7</text>
<text x="269.4" y="27.7">1 Pad</text>
<text x="256.7" y="34">C2</text>
<text x="45.8" y="40.4">Q1</text>
<text x="256.7" y="44.5">100nF</text>
<text x="249" y="48">R7</text>
<text x="249" y="50.5">0.5A/60V</text>
<text x="28.1" y="58.2">D1</text>
<text x="56" y="58.2">DPT122R6-1.8</text>
<text x="109.3" y="59.7">TP4</text>
<text x="147.4" y="55.6">U1B</text>
<text x="147.4" y="58.7">74HC2G14GW</text>
<text x="190.6" y="59.7">TP7</text>
<text x="213.5" y="59.7">TP9</text>
<text x="274.4" y="54.6">J1</text>
<text x="28.1" y="60.7">IE-24WH</text>
<text x="101.7" y="63.2">Q2B</text>
<text x="101.7" y="65.8">PUMT1</text>
<text x="109.3" y="62.7">TP</text>
<text x="190.6" y="62.7">TP</text>
<text x="200.8" y="64.5">R5</text>
<text x="213.5" y="62.7">TP</text>
<text x="200.8" y="74.9">8.2K</text>
<text x="273.9" y="77">1 x 6P6C</text>
<text x="53.5" y="81">TP11</text>
<text x="68.7" y="81">TP10</text>
<text x="89" y="83.6">Q2A</text>
<text x="124.6" y="80">TP5</text>
<text x="124.6" y="83.1">TP</text>
<text x="149" y="81">C1</text>
<text x="17.9" y="84.8">TP3</text>
<text x="56" y="88.6">TP</text>
<text x="71.2" y="88.6">TP</text>
<text x="89" y="86.1">PUMT1</text>
<text x="149" y="84.1">1uF</text>
<text x="200.8" y="84.8">R6</text>
<text x="17.9" y="95.3">TP</text>
<text x="155.1" y="91.2">U1A</text>
<text x="155.1" y="94.2">74HC2G14GW</text>
<text x="200.8" y="95.3">3.3K</text>
<text x="190.6" y="97.8">TP6</text>
<text x="190.6" y="100.8">TP</text>
<text x="213.5" y="97.8">TP8</text>
<text x="213.5" y="100.8">TP</text>
<text x="27" y="103.9">R2</text>
<text x="27" y="106.9">560R</text>
<text x="66.2" y="103.9">R8</text>
<text x="81.4" y="103.9">R9</text>
<text x="115.9" y="103.9">R3</text>
<text x="115.9" y="106.9">3.3K</text>
<text x="131.2" y="103.9">R4</text>
<text x="131.2" y="106.9">3.3K</text>
<text x="66.2" y="109">6.8K</text>
<text x="81.4" y="109">6.8K</text>
<text x="142.4" y="133.4">TP1</text>
<text x="142.4" y="136.4">TP</text>
</g>
<g font-size="2.3" fill="#004080">
<text x="273.2" y="59.6">1</text>
<text x="273.2" y="62.1">2</text>
<text x="273.2" y="64.7">3</text>
<text x="273.2" y="67.2">4</text>
<text x="273.2" y="69.8">5</text>
<text x="273.2" y="72.3">6</text>
</g>
<text font-size="2" x="218.6" y="187.5">MS-EV3, Medium motor, PCBA</text>
</svg>
